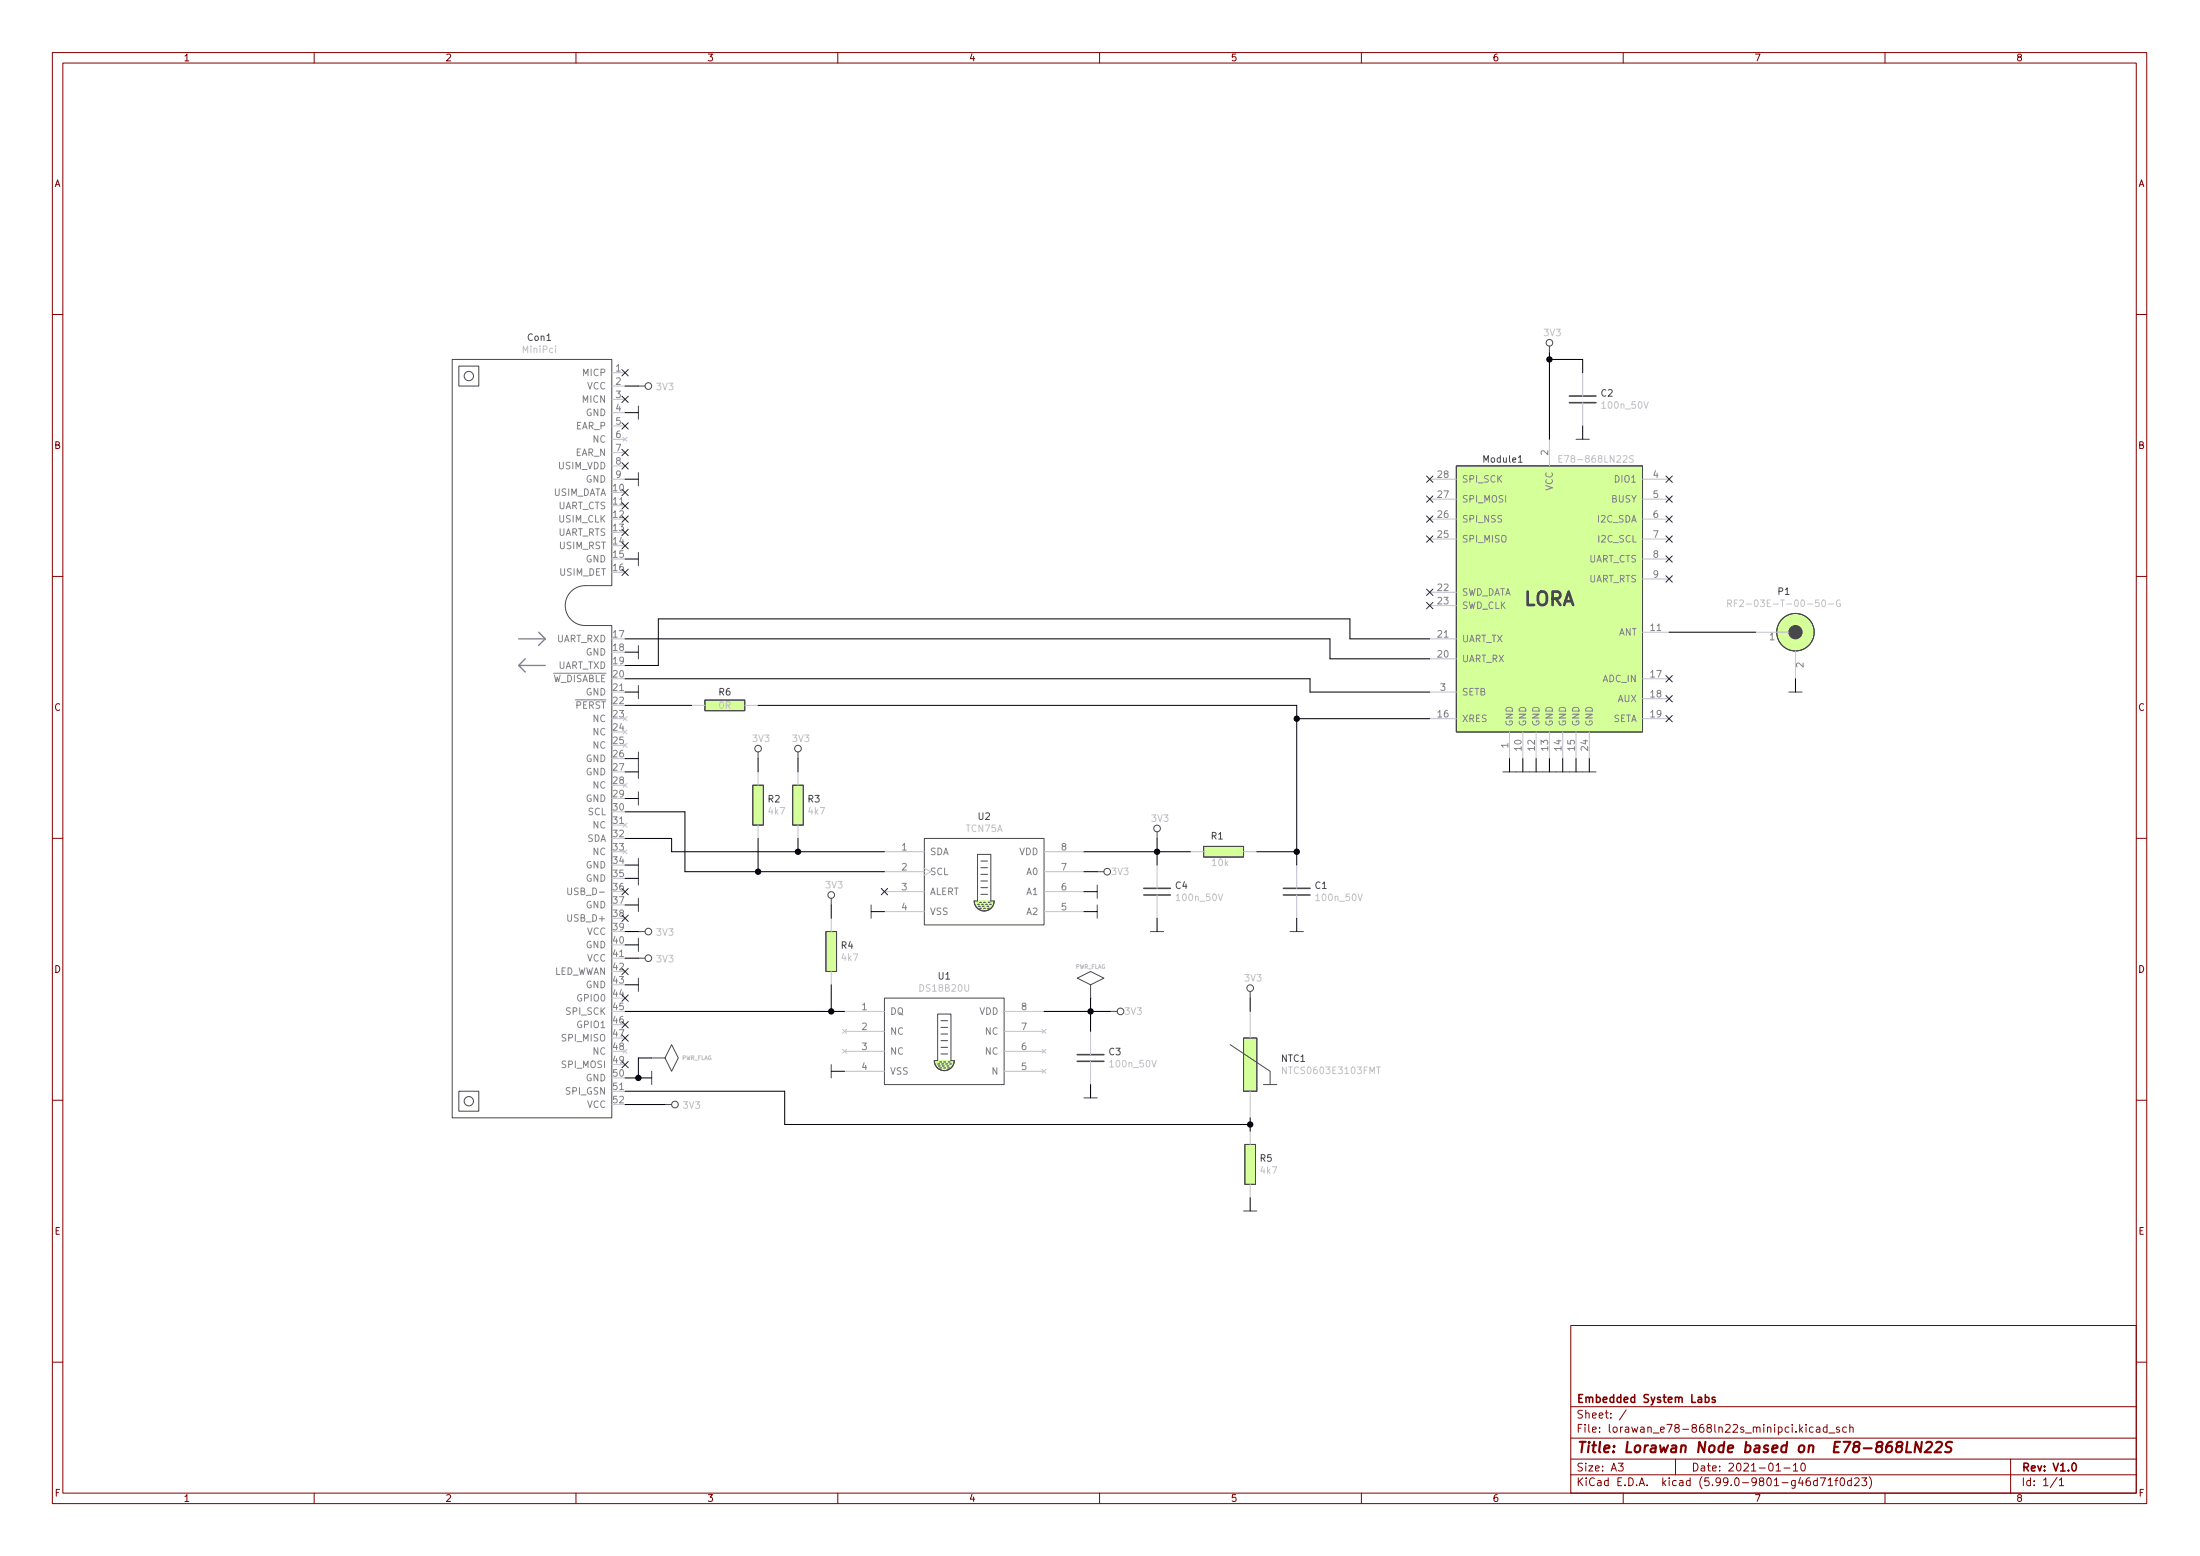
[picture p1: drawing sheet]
<svg xmlns="http://www.w3.org/2000/svg" width="420mm" height="297mm" viewBox="0 0 420 297" stroke-linecap="round" stroke-linejoin="round" font-family="sans-serif">
<g fill="none" stroke="#840000" stroke-width=".19">
<path d="M10 10h400v277h-400zM12 12h396v273h-396zM60 10v2M110 10v2M160 10v2M210 10v2M260 10v2M310 10v2M360 10v2M10 60h2M408 60h2M10 110h2"/>
<path d="M408 110h2M10 160h2M408 160h2M10 210h2M408 210h2M300 253h108v32h-108zM10 260h2M300 278.5h108M300 274.5h108M300 268.5h108M309.1 279.3h.9l-.5 .6 .4 .1v.7l-.2 .1-.6-.1M310.6 269.1l-1.3 2"/>
<path d="M320 278.5v3M342.5 279.7l.4-.4v1.5M344.1 279.4l.2-.1a.8 .8 0 0 1 .5 .8 .8 .8 0 0 1-.5 .7 .99 .99 0 0 1-.2-1.4zM344.9 271.9v.2M344.9 272.4v1M346.3 272.5l-.4-.1-.3 .3 .1 .6h.6M346.9 272.5h.6l.1 .9M347.6 272.8h-.5a.29 .29 0 0 0-.3 .3 .29 .29 0 0 0 .3 .3l.5-.1M348.9 272.5l-.4-.1-.3 .3 .2 .6h.5M348.9 271.9v1.5M349.3 273.6h1.1M351.3 272.5l-.4-.1-.2 .2 .1 .2 .5 .2v.3h-.6"/>
<path d="M352.6 272.5l-.4-.1-.3 .3 .2 .6h.5M353.3 272.6l.2-.2 .3 .1 .1 .9M353.3 271.9v1.5M384 278.5v6.5M408 260h2M60 285v2M110 285v2M160 285v2M210 285v2M260 285v2M300 281.5h108M310 285v2"/>
<path d="M339.2 280.8h.9M340.7 280.2h1.2M342.5 280.8h.9M347.1 282.7l-.5-.1-.2 .3 .1 .6h.6M347.1 282.1v1.5M347.6 282.1h1l-.6 1.5M349.1 282.5l.5-.4v1.5M349.1 283.6h.9M350.4 282.6h.6M351 282.1l-.4 .2v1.3M351.6 282.3l.2-.2a.8 .8 0 0 1 .5 .8 .8 .8 0 0 1-.5 .7l-.2-.1-.2-.5zM353.6 282.7l-.5-.1-.2 .3 .1 .6h.6"/>
<path d="M353.6 282.1v1.5M354.2 282.3l.6-.2 .2 .2 .1 .2-1 1.1h1M355.6 282.1h.9l-.5 .6 .4 .1v.7l-.2 .1-.6-.1M357 281.9a1.73 1.73 0 0 1 0 2.3M360 285v2M392.9 282l-1.3 2M393.3 282.5l.4-.4v1.5M393.3 283.6h.8"/>
</g>
<path d="M325.7 266.8l.4-.1 .3 .3-.1 .6h-.6M327.5 266.8l-.3-.1-.2 .2v.2l.5 .2v.3h-.5M395.9 279.4l.1-.1a.8 .8 0 0 1 .6 .8 .8 .8 0 0 1-.6 .7 1 1 0 0 1-.1-1.4z" fill="none" stroke="#840000" stroke-width=".3"/>
<path d="M362.5 276.1l-.2-.2-.1-.3a.64 .64 0 0 1 1.1-.2l.1 .3a.66 .66 0 0 1-.9 .4 .65 .65 0 0 0-.3 1 .65 .65 0 0 0 .9 0 .65 .65 0 0 0 0-.9l-.2-.1M364.3 275.2l-.3 2h1M367 275.2l-.2 2-.9-2-.3 2M367.9 275.4l.3-.2h.5l.2 .2 .1 .4-.2 .3-1.3 1.1h1.3M369.8 275.4l.3-.2h.5l.2 .2 .1 .4-.2 .3-1.2 1.1h1.2M372.8 275.3a.85 .85 0 0 0-1 .1 .45 .45 0 0 0 .2 .8l.5 .2a.51 .51 0 0 1 .1 .5 .51 .51 0 0 1-.4 .3l-.7-.1" fill="none" stroke="#840000" stroke-width=".4"/>
<g fill="none" stroke="#484848" stroke-width=".19">
<path d="M86.4 68.6h30.4v43.2h-5a3.8 3.8 0 0 0-3.9 3.8 3.8 3.8 0 0 0 3.9 3.8h5v94h-30.4zM87.6 69.9h3.8v3.8h-3.8zM121.9 77.5v2.5M121.9 73.7h1.3M295.9 66.1v1.2M121.9 90.2v2.5M278.1 88.9h35.6v50.8h-35.6zM301 83.9h2.5M121.9 105.4v2.6M121.9 123.2v2.6M121.9 130.8v2.6M134.6 133.6h7.6v2.1h-7.6z"/>
<path d="M341.6 132.1h2.6M121.9 143.5v5.1M121.9 151.2v2.5M143.8 149.9h2v7.6h-2zM144.8 143.5v1.3M151.4 149.9h2v7.6h-2zM152.4 143.5v1.3M221 158.8v1.3M287 147.4h17.8M121.9 163.9v5M121.9 171.5v2.5M121.9 179.1v2.5"/>
<path d="M121.9 177.8h1.3M157.7 177.8h2.1v7.7h-2.1zM158.7 171.5v1.3M166.4 172.8v2.5M176.5 160.1h22.9v16.5h-22.9zM186.7 163.1h2.5v8.9h.7a1.9 1.9 0 0 1-1.9 1.9 1.9 1.9 0 0 1-1.9-1.9h.6zM186.7 172.6h.4M186.8 173h.4M187.1 173.4h.4M187.1 172.2h.4M187.3 170.7h1.3M187.3 169.5h1.3"/>
<path d="M187.3 168.2h1.3M187.3 166.9h1.3M187.3 165.6h1.3M187.3 164.4h1.3M187.5 172.6h.3M187.6 173h.4M187.8 173.4h.4M187.8 172.2h.4M188.2 172.6h.4M188.5 173h.3M188.6 173.4h.4M188.7 172.2h.4"/>
<path d="M189 172.6h.4M209.5 166.4h1.3M209.5 168.9v2.6M209.5 172.8v2.5M219.7 177.8h2.5M229.9 161.6h7.6v2h-7.6zM246.4 177.8h2.5M121.9 186.7v2.6M121.9 182.9h1.3M128.3 199.4l1.2 2.6-1.2 2.5-1.3-2.5zM168.9 190.5h22.9v16.5h-22.9zM179.1 193.6h2.5v8.9h.6a1.9 1.9 0 0 1-1.9 1.9 1.9 1.9 0 0 1-1.9-1.9h.7z"/>
<path d="M179.7 199.9h1.3M179.7 198.7h1.3M179.7 197.4h1.3M179.7 196.1h1.3M179.7 194.9h1.3M205.7 186.7l2.6-1.2 2.5 1.2-2.5 1.3zM208.3 188v2.5M212.1 193.1h1.3M234.9 199.4l7.7 5.1v2.5M237.5 198.2h2.5v10.1h-2.5zM238.8 189.3v1.2M87.6 208.3h3.8v3.8h-3.8z"/>
<path d="M124.5 202h2.5M124.5 204.5v2.5M127 210.9h1.3M158.7 203.2v2.6M179.1 203.1h.4M179.2 203.5h.4M179.5 203.9h.3M179.5 202.7h.3M179.7 201.2h1.3M179.8 203.1h.4M180 203.5h.3M180.2 203.9h.4"/>
<path d="M180.2 202.7h.4M180.6 203.1h.4M180.8 203.5h.4M181 203.9h.4M181.1 202.7h.4M181.4 203.1h.3M207 209.6h2.5M237.7 218.5h2.1v7.6h-2.1zM241.3 207h2.5M237.5 231.2h2.5"/>
<circle cx="89.5" cy="71.8" r=".89"/>
<circle cx="123.8" cy="73.7" r=".63"/>
<circle cx="295.9" cy="65.4" r=".63"/>
<circle cx="342.9" cy="120.7" r="3.6"/>
<circle cx="144.8" cy="142.9" r=".63"/>
<circle cx="152.4" cy="142.9" r=".63"/>
<circle cx="221" cy="158.2" r=".63"/>
<circle cx="123.8" cy="177.8" r=".63"/>
<circle cx="158.7" cy="170.9" r=".63"/>
<circle cx="211.5" cy="166.4" r=".63"/>
<circle cx="123.8" cy="182.9" r=".63"/>
<circle cx="214" cy="193.1" r=".63"/>
<circle cx="238.8" cy="188.6" r=".63"/>
<circle cx="89.5" cy="210.2" r=".89"/>
<circle cx="128.9" cy="210.9" r=".63"/>
</g>
<g fill="none" stroke="#babcdd" stroke-width=".19">
<path d="M116.8 71.2h2.6M116.8 73.7h2.6M116.8 76.2h2.6M116.8 78.8h2.6M302.3 71.2v4.4M302.3 76.8v4.5M116.8 91.5h2.6M116.8 96.6h2.6M116.8 81.3h2.6M116.8 83.9h2.6M116.8 86.4h2.6M116.8 88.9h2.6"/>
<path d="M119 83.5l.8 .7M119.8 83.5l-.8 .7M273 99.1h5.1M273 95.3h5.1M273 91.5h5.1M295.9 83.9v5M313.7 99.1h5.1M313.7 95.3h5.1M313.7 91.5h5.1M273 113.1h5.1M273 115.6h5.1M273 102.9h5.1"/>
<path d="M313.7 102.9h5.1M313.7 106.7h5.1M313.7 110.5h5.1M116.8 132.1h2.6M119 136.8l.8 .8M119 139.4l.8 .7M119.8 136.8l-.8 .8M119.8 139.4l-.8 .7M132.1 134.7h2.5M142.2 134.7h2.6M273 137.2h5.1M273 125.8h5.1"/>
<path d="M273 122h5.1M273 132.1h5.1M288.3 139.7v5.1M290.8 139.7v5.1M293.4 139.7v5.1M295.9 139.7v5.1M298.4 139.7v5.1M301 139.7v5.1M303.5 139.7v5.1M313.7 120.7h5.1M313.7 137.2h5.1M313.7 129.6h5.1"/>
<path d="M313.7 133.4h5.1M335.3 120.7h6.3M342.9 124.3v5.3M116.8 157.5h2.6M119 141.9l.8 .8M119 149.5l.8 .8M119 157.1l.8 .8M119.8 141.9l-.8 .8M119.8 149.5l-.8 .8M119.8 157.1l-.8 .8M144.8 147.4v2.5M144.8 157.5v2.6"/>
<path d="M152.4 147.4v2.5M152.4 157.5v2.6M119 162.2l.8 .8M119.8 162.2l-.8 .8M158.7 175.3v2.5M168.9 162.6h7.6M168.9 166.4h7.6M168.9 170.2h7.6M168.9 174h7.6M176.5 165.8l1.3 .6-1.3 .6M199.4 162.6h7.6M199.4 166.4h7.6"/>
<path d="M199.4 170.2h7.6M199.4 174h7.6M221 165.1v4.5M221 170.8v4.5M227.3 162.6h2.6M237.5 162.6h2.5M247.6 165.1v4.5M247.6 170.8v4.5M116.8 182.9h2.6M158.7 185.5v2.5M160.9 196.5l.8 .8M161.3 193.1h7.6"/>
<path d="M161.3 196.9h7.6M161.7 196.5l-.8 .8M191.8 193.1h7.6M191.8 196.9h7.6M199 196.5l.8 .8M199.8 196.5l-.8 .8M208.3 190.5h.1M208.3 196.9v4.5M238.8 193.1v5.1M116.8 208.3h2.6M119 200.3l.8 .8M119.8 200.3l-.8 .8"/>
<path d="M124.5 202h.1M160.9 200.3l.8 .8M161.3 200.7h7.6M161.3 204.5h7.6M161.7 200.3l-.8 .8M191.8 200.7h7.6M191.8 204.5h7.6M199 204.1l.8 .8M199 200.3l.8 .8M199.8 204.1l-.8 .8M199.8 200.3l-.8 .8M208.3 202.6v4.4"/>
<path d="M238.8 208.3v5.1M238.8 215.9v2.6M238.8 226.1v2.5"/>
</g>
<g fill="#d4ff99" stroke="#d4ff99" stroke-width=".19">
<path d="M278.1 88.9h35.6v50.8h-35.6z"/>
<path d="M186.1 172h1.9v1.9a1.91 1.91 0 0 1-1.9-1.9z"/>
<path d="M188 172h1.9a1.91 1.91 0 0 1-1.9 1.9z"/>
<path d="M229.9 161.6h7.6v2h-7.6z"/>
<path d="M178.4 202.5h1.9v1.9a1.91 1.91 0 0 1-1.9-1.9z"/>
<path d="M180.3 202.5h1.9a1.91 1.91 0 0 1-1.9 1.9z"/>
<path d="M134.6 133.6h7.6v2.1h-7.6z"/>
<path d="M237.5 198.2h2.5v10.1h-2.5z"/>
<path d="M151.4 149.9h2v7.6h-2z"/>
<path d="M143.8 149.9h2v7.6h-2z"/>
<path d="M157.7 177.8h2.1v7.7h-2.1z"/>
<path d="M237.7 218.5h2.1v7.6h-2.1z"/>
<circle cx="342.9" cy="120.7" r="3.6"/>
</g>
<path d="M290 88.2h.7" fill="none" stroke="#454750" stroke-width=".19"/>
<g fill="none" stroke="#c2c2c2" stroke-width=".19">
<path d="M106.1 66v.2M297.7 87.6h.4M298.3 87h-.6v1.2h.6M311.9 87h-.4l-.3 .2 .1 .3 .6 .3v.3l-.2 .1h-.5M330 115.2l.6-.1 .1-.1-.1-.3-.6-.2v1.3M330.3 115.2l.4 .6M331.2 115.1h.4M331.8 114.5h-.6v1.3M332.3 114.7l.4-.2 .3 .4-.8 .9h.8M349.2 115.3h1M351.4 114.6a.59 .59 0 0 0-.7 .6 .59 .59 0 0 0 .7 .5l.1-.4h-.3M245.7 203.7v1.3l-.8-1.3v1.3"/>
<path d="M262.9 203.7h.7"/>
</g>
<path d="M299.7 76.9h5.1M299.7 75.6h5.1M218.4 170.9h5.1M218.4 169.6h5.1M245.1 170.9h5.1M245.1 169.6h5.1M205.7 202.6h5.1M205.7 201.3h5.1" fill="none" stroke="#484848" stroke-width=".3"/>
<path d="M108.4 169.5v1l.3 .3 .3-.1 .2-.2v-1" fill="none" stroke="#848484" stroke-width=".19"/>
<circle cx="342.9" cy="120.7" r="1.27" fill="#484848" stroke="#484848" stroke-width=".19"/>
<path d="M99.1 127l1.2 1.3M99.1 127h5M99.1 122h5M100.3 125.8l-1.2 1.2M102.9 120.7l1.2 1.3M104.1 122l-1.2 1.2" fill="none" stroke="#505ad2" stroke-width=".25"/>
<g fill="none" stroke="#000" stroke-width=".19">
<path d="M119.4 78.8h2.5M119.4 73.7h2.5M295.9 67.3v16.6M295.9 68.6h6.4v2.6M119.4 91.5h2.5M302.3 81.3v2.6M119.4 106.7h2.5M119.4 122h134.6v3.8h19M119.4 134.7h12.7M119.4 129.6h130.8v2.5h22.8M119.4 132.1h2.5M119.4 124.5h2.5"/>
<path d="M144.8 134.7h102.8v30.4M247.6 137.2h25.4M273 122h-15.2v-3.9h-132.1v8.9h-6.3M318.8 120.7h16.5M342.9 129.6v2.5M119.4 155h11.4v11.4h38.1M119.4 152.4h2.5M119.4 147.4h2.5M119.4 144.8h2.5M144.8 144.8v2.6M152.4 144.8v2.6M288.3 144.8v2.6"/>
<path d="M290.8 144.8v2.6M293.4 144.8v2.6M295.9 144.8v2.6M298.4 144.8v2.6M301 144.8v2.6M303.5 144.8v2.6M119.4 160.1h8.9v2.5h40.6M119.4 172.8h2.5M119.4 167.7h2.5M119.4 165.1h2.5M119.4 177.8h2.5M144.8 160.1v6.3"/>
<path d="M152.4 160.1v2.5M158.7 172.8v2.5M166.4 174h2.5M207 170.2h2.5M207 174h2.5M207 162.6h20.3M207 166.4h2.5M221 160.1v5M221 175.3v2.5M240 162.6h7.6M247.6 175.3v2.5M119.4 193.1h41.9"/>
<path d="M119.4 180.4h2.5M119.4 182.9h2.5M119.4 188h2.5M158.7 188v5.1M199.4 193.1h12.7M208.3 190.5v6.4M238.8 190.5v2.6M119.4 208.3h30.5v6.4h88.9M119.4 210.9h7.6M119.4 205.8h5.1M124.5 202h-2.6v3.8M158.7 204.5h2.6"/>
<path d="M208.3 207v2.6M238.8 213.4v2.5M238.8 228.6v2.6"/>
</g>
<g fill="none" stroke="#000084" stroke-width=".19">
<path d="M118.8 75.6l1.2 1.2M118.8 70.5l1.2 1.3M120 75.6l-1.2 1.2M120 70.5l-1.2 1.3M118.8 88.3l1.2 1.2M118.8 98.5l1.2 1.2M118.8 85.8l1.2 1.2M118.8 80.7l1.2 1.2M118.8 93.4l1.2 1.2M118.8 95.9l1.2 1.3M120 88.3l-1.2 1.2M120 98.5l-1.2 1.2"/>
<path d="M120 85.8l-1.2 1.2M120 80.7l-1.2 1.2M120 93.4l-1.2 1.2M120 95.9l-1.2 1.3M272.4 94.7l1.3 1.2M272.4 90.9l1.3 1.2M272.4 98.5l1.3 1.2M273.7 94.7l-1.3 1.2M273.7 90.9l-1.3 1.2M273.7 98.5l-1.3 1.2M318.2 94.7l1.2 1.2M318.2 98.5l1.2 1.2"/>
<path d="M318.2 90.9l1.2 1.2M319.4 94.7l-1.2 1.2M319.4 98.5l-1.2 1.2M319.4 90.9l-1.2 1.2M118.8 108.6l1.2 1.3M118.8 103.6l1.2 1.2M118.8 101l1.2 1.2M120 108.6l-1.2 1.3M120 103.6l-1.2 1.2M120 101l-1.2 1.2M272.4 102.3l1.3 1.2M272.4 112.5l1.3 1.2"/>
<path d="M272.4 115l1.3 1.2M273.7 102.3l-1.3 1.2M273.7 112.5l-1.3 1.2M273.7 115l-1.3 1.2M318.2 102.3l1.2 1.2M318.2 106.1l1.2 1.2M318.2 109.9l1.2 1.2M319.4 102.3l-1.2 1.2M319.4 106.1l-1.2 1.2M319.4 109.9l-1.2 1.2M318.2 129l1.2 1.2M318.2 132.8l1.2 1.2"/>
<path d="M318.2 136.6l1.2 1.2M319.4 129l-1.2 1.2M319.4 132.8l-1.2 1.2M319.4 136.6l-1.2 1.2M118.8 174.7l1.2 1.2M118.8 169.6l1.2 1.2M120 174.7l-1.2 1.2M120 169.6l-1.2 1.2M168.3 169.6l1.2 1.2M169.5 169.6l-1.2 1.2M118.8 184.8l1.2 1.3M118.8 189.9l1.2 1.2"/>
<path d="M118.8 195l1.2 1.2M118.8 197.5l1.2 1.3M120 184.8l-1.2 1.3M120 189.9l-1.2 1.2M120 195l-1.2 1.2M120 197.5l-1.2 1.3M118.8 202.6l1.2 1.2M120 202.6l-1.2 1.2"/>
</g>
<g fill="#000" stroke="#000" stroke-width=".19">
<circle cx="295.9" cy="68.6" r=".51"/>
<circle cx="247.7" cy="137.2" r=".51"/>
<circle cx="144.8" cy="166.4" r=".51"/>
<circle cx="152.4" cy="162.6" r=".51"/>
<circle cx="221" cy="162.6" r=".51"/>
<circle cx="247.7" cy="162.6" r=".51"/>
<circle cx="158.8" cy="193.1" r=".51"/>
<circle cx="208.3" cy="193.1" r=".51"/>
<circle cx="121.9" cy="205.8" r=".51"/>
<circle cx="238.8" cy="214.7" r=".51"/>
</g>
<text font-size="3.6" fill="#484848" x="290.8" y="115.6">LORA</text>
<text font-size="2.8" fill="#840000" x="301" y="277.3">Title: Lorawan Node based on E78-868LN22S</text>
<g font-size="2.1" fill="#840000">
<text x="301" y="267.8">Embedded System Labs</text>
<text x="301" y="273.5">File: lorawan_e78-868ln22s_minipci.kicad_sch</text>
<text x="301" y="270.8">Sheet: /</text>
<text x="301" y="280.9">Size: A3</text>
<text x="323" y="280.9">Date: 2021-01-10</text>
<text x="386" y="280.9">Rev: V1.0</text>
<text x="301" y="283.7">KiCad E.D.A. kicad (5.99.0-9801-g46d71f0d23)</text>
<text x="386" y="283.7">Id: 1/1</text>
</g>
<g font-size="1.8" fill="#840000">
<text x="35" y="11.7">1</text>
<text x="85" y="11.7">2</text>
<text x="135" y="11.7">3</text>
<text x="185" y="11.7">4</text>
<text x="235" y="11.7">5</text>
<text x="285" y="11.7">6</text>
<text x="335" y="11.7">7</text>
<text x="385" y="11.7">8</text>
<text x="10.3" y="35.7">A</text>
<text x="408.3" y="35.7">A</text>
<text x="10.3" y="85.7">B</text>
<text x="408.3" y="85.7">B</text>
<text x="10.3" y="135.7">C</text>
<text x="408.3" y="135.7">C</text>
<text x="10.3" y="185.7">D</text>
<text x="408.3" y="185.7">D</text>
<text x="10.4" y="235.7">E</text>
<text x="408.4" y="235.7">E</text>
<text x="10.4" y="285.7">F</text>
<text x="35" y="286.7">1</text>
<text x="85" y="286.7">2</text>
<text x="135" y="286.7">3</text>
<text x="185" y="286.7">4</text>
<text x="235" y="286.7">5</text>
<text x="285" y="286.7">6</text>
<text x="335" y="286.7">7</text>
<text x="385" y="286.7">8</text>
<text x="408.4" y="285.7">F</text>
</g>
<g font-size="1.8" fill="#454750">
<text x="100.8" y="65.1">Con1</text>
<text x="305.8" y="75.7">C2</text>
<text x="283.4" y="88.3">Module1</text>
<text x="339.6" y="113.5">P1</text>
<text x="137.3" y="132.8">R6</text>
<text x="146.7" y="153.2">R2</text>
<text x="154.3" y="153.2">R3</text>
<text x="186.8" y="156.5">U2</text>
<text x="231.3" y="160.2">R1</text>
<text x="224.5" y="169.7">C4</text>
<text x="251.2" y="169.7">C1</text>
<text x="160.7" y="181.1">R4</text>
<text x="179.2" y="187">U1</text>
<text x="211.8" y="201.4">C3</text>
<text x="244.7" y="202.7">NTC1</text>
<text x="240.7" y="221.8">R5</text>
</g>
<g font-size="1.8" fill="#c2c2c2">
<text x="294.9" y="64.2">3V3</text>
<text x="99.9" y="67.4">MiniPci</text>
<text x="125.4" y="74.5">3V3</text>
<text x="306.2" y="78">100n_50V</text>
<text x="298.7" y="88.3">E78-868LN22S</text>
<text x="332.8" y="115.9">RF2-03E-T-00-50-G</text>
<text x="137.3" y="135.3">0R</text>
<text x="143.8" y="141.6">3V3</text>
<text x="151.4" y="141.6">3V3</text>
<text x="146.8" y="155.5">4k7</text>
<text x="154.5" y="155.5">4k7</text>
<text x="184.5" y="158.8">TCN75A</text>
<text x="220" y="156.9">3V3</text>
<text x="212.3" y="167">3V3</text>
<text x="231.5" y="165.3">10k</text>
<text x="157.7" y="169.6">3V3</text>
<text x="224.9" y="172">100n_50V</text>
<text x="251.6" y="172">100n_50V</text>
<text x="125.4" y="178.6">3V3</text>
<text x="125.4" y="183.7">3V3</text>
<text x="160.8" y="183.4">4k7</text>
<text x="175.9" y="189.3">DS18B20U</text>
<text x="237.7" y="187.4">3V3</text>
<text x="214.9" y="193.7">3V3</text>
<text x="212.2" y="203.7">100n_50V</text>
<text x="245.4" y="205">NTCS0603E3103FMT</text>
<text x="130.5" y="211.6">3V3</text>
<text x="240.8" y="224.1">4k7</text>
</g>
<g font-size="1.8" fill="#848484">
<text x="111.4" y="71.8">MICP</text>
<text x="117.6" y="70.9">1</text>
<text x="111.3" y="76.9">MICN</text>
<text x="112.1" y="74.3">VCC</text>
<text x="117.6" y="73.4">2</text>
<text x="117.6" y="76">3</text>
<text x="109.9" y="82">EAR_P</text>
<text x="111.9" y="79.4">GND</text>
<text x="117.6" y="78.5">4</text>
<text x="117.6" y="81.1">5</text>
<text x="117.6" y="83.6">6</text>
<text x="106.7" y="89.6">USIM_VDD</text>
<text x="109.8" y="87">EAR_N</text>
<text x="113.3" y="84.5">NC</text>
<text x="117.6" y="86.1">7</text>
<text x="117.6" y="88.7">8</text>
<text x="295.7" y="86.9" transform="rotate(-90 295.7 86.9)">2</text>
<text x="105.5" y="94.7">USIM_DATA</text>
<text x="111.9" y="92.1">GND</text>
<text x="117.1" y="93.8">10</text>
<text x="117.6" y="91.2">9</text>
<text x="274.6" y="95">27</text>
<text x="274.6" y="91.2">28</text>
<text x="279.1" y="95.9">SPI_MOSI</text>
<text x="279.1" y="92.1">SPI_SCK</text>
<text x="296.5" y="93.7" transform="rotate(-90 296.5 93.7)">VCC</text>
<text x="307.8" y="95.9">BUSY</text>
<text x="308.5" y="92.1">DIO1</text>
<text x="315.7" y="91.2">4</text>
<text x="315.7" y="95">5</text>
<text x="106.4" y="97.2">UART_CTS</text>
<text x="106.8" y="99.7">USIM_CLK</text>
<text x="117.1" y="96.3">11</text>
<text x="117.1" y="98.8">12</text>
<text x="117.1" y="101.4">13</text>
<text x="274.6" y="98.8">26</text>
<text x="279.1" y="99.7">SPI_NSS</text>
<text x="305.2" y="99.7">I2C_SDA</text>
<text x="315.7" y="98.8">6</text>
<text x="106.4" y="102.3">UART_RTS</text>
<text x="106.9" y="104.8">USIM_RST</text>
<text x="111.9" y="107.4">GND</text>
<text x="117.1" y="103.9">14</text>
<text x="117.1" y="106.5">15</text>
<text x="274.6" y="102.7">25</text>
<text x="279.1" y="103.5">SPI_MISO</text>
<text x="303.2" y="107.4">UART_CTS</text>
<text x="305.4" y="103.5">I2C_SCL</text>
<text x="315.7" y="102.7">7</text>
<text x="315.7" y="106.5">8</text>
<text x="106.9" y="109.9">USIM_DET</text>
<text x="117.1" y="109">16</text>
<text x="274.6" y="112.8">22</text>
<text x="279.1" y="113.7">SWD_DATA</text>
<text x="303.2" y="111.2">UART_RTS</text>
<text x="315.7" y="110.3">9</text>
<text x="274.6" y="115.4">23</text>
<text x="279.1" y="116.2">SWD_CLK</text>
<text x="106.2" y="122.6">UART_RXD</text>
<text x="111.9" y="125.1">GND</text>
<text x="117.1" y="121.7">17</text>
<text x="117.1" y="124.2">18</text>
<text x="274.6" y="125.5">20</text>
<text x="274.6" y="121.7">21</text>
<text x="279.1" y="122.6">UART_TX</text>
<text x="309" y="121.3">ANT</text>
<text x="315.2" y="120.4">11</text>
<text x="338" y="122.2">1</text>
<text x="105.4" y="130.2">~W_DISABLE</text>
<text x="106.4" y="127.7">UART_TXD</text>
<text x="117.1" y="126.8">19</text>
<text x="117.1" y="129.3">20</text>
<text x="117.1" y="131.9">21</text>
<text x="275.1" y="131.9">3</text>
<text x="279.1" y="126.4">UART_RX</text>
<text x="306.1" y="130.2">ADC_IN</text>
<text x="315.2" y="129.3">17</text>
<text x="344.4" y="127.4" transform="rotate(-90 344.4 127.4)">2</text>
<text x="109.9" y="135.3">~PERST</text>
<text x="111.9" y="132.8">GND</text>
<text x="113.3" y="137.8">NC</text>
<text x="117.1" y="134.4">22</text>
<text x="117.1" y="136.9">23</text>
<text x="274.6" y="136.9">16</text>
<text x="279.1" y="137.8">XRES</text>
<text x="279.1" y="132.8">SETB</text>
<text x="308" y="137.8">SETA</text>
<text x="308.9" y="134">AUX</text>
<text x="315.2" y="133.1">18</text>
<text x="315.2" y="136.9">19</text>
<text x="113.3" y="140.4">NC</text>
<text x="113.3" y="142.9">NC</text>
<text x="117.1" y="139.5">24</text>
<text x="117.1" y="142">25</text>
<text x="288" y="142.8" transform="rotate(-90 288 142.8)">1</text>
<text x="288.9" y="138.7" transform="rotate(-90 288.9 138.7)">GND</text>
<text x="290.6" y="143.3" transform="rotate(-90 290.6 143.3)">10</text>
<text x="291.5" y="138.7" transform="rotate(-90 291.5 138.7)">GND</text>
<text x="293.1" y="143.3" transform="rotate(-90 293.1 143.3)">12</text>
<text x="294" y="138.7" transform="rotate(-90 294 138.7)">GND</text>
<text x="295.7" y="143.3" transform="rotate(-90 295.7 143.3)">13</text>
<text x="296.5" y="138.7" transform="rotate(-90 296.5 138.7)">GND</text>
<text x="298.2" y="143.3" transform="rotate(-90 298.2 143.3)">14</text>
<text x="299.1" y="138.7" transform="rotate(-90 299.1 138.7)">GND</text>
<text x="300.7" y="143.3" transform="rotate(-90 300.7 143.3)">15</text>
<text x="301.6" y="138.7" transform="rotate(-90 301.6 138.7)">GND</text>
<text x="303.3" y="143.3" transform="rotate(-90 303.3 143.3)">24</text>
<text x="304.2" y="138.7" transform="rotate(-90 304.2 138.7)">GND</text>
<text x="111.9" y="145.5">GND</text>
<text x="111.9" y="148">GND</text>
<text x="117.1" y="144.6">26</text>
<text x="117.1" y="147.1">27</text>
<text x="117.1" y="149.6">28</text>
<text x="111.9" y="153.1">GND</text>
<text x="112.3" y="155.6">SCL</text>
<text x="113.3" y="150.5">NC</text>
<text x="117.1" y="152.2">29</text>
<text x="117.1" y="154.7">30</text>
<text x="112.1" y="160.7">SDA</text>
<text x="113.3" y="158.2">NC</text>
<text x="117.1" y="157.3">31</text>
<text x="117.1" y="159.8">32</text>
<text x="111.9" y="165.8">GND</text>
<text x="113.3" y="163.2">NC</text>
<text x="117.1" y="162.3">33</text>
<text x="117.1" y="164.9">34</text>
<text x="117.1" y="167.4">35</text>
<text x="172.2" y="162.3">1</text>
<text x="172.2" y="166.2">2</text>
<text x="177.5" y="163.2">SDA</text>
<text x="177.5" y="167">SCL</text>
<text x="194.6" y="163.2">VDD</text>
<text x="196.1" y="167">A0</text>
<text x="202.7" y="166.2">7</text>
<text x="202.7" y="162.3">8</text>
<text x="109.2" y="170.9">USB_D-</text>
<text x="111.9" y="168.3">GND</text>
<text x="111.9" y="173.4">GND</text>
<text x="117.1" y="170">36</text>
<text x="117.1" y="172.5">37</text>
<text x="172.2" y="170">3</text>
<text x="172.2" y="173.8">4</text>
<text x="177.5" y="170.9">ALERT</text>
<text x="196.1" y="170.9">A1</text>
<text x="202.7" y="173.8">5</text>
<text x="202.7" y="170">6</text>
<text x="108.8" y="175.9">USB_D+</text>
<text x="112.1" y="178.5">VCC</text>
<text x="117.1" y="175">38</text>
<text x="117.1" y="177.6">39</text>
<text x="177.5" y="174.7">VSS</text>
<text x="196.1" y="174.7">A2</text>
<text x="111.9" y="181">GND</text>
<text x="112.1" y="183.6">VCC</text>
<text x="117.1" y="180.1">40</text>
<text x="117.1" y="182.7">41</text>
<text x="117.1" y="185.2">42</text>
<text x="105.4" y="186.1">LED_WWAN</text>
<text x="110.4" y="191.2">GPIO0</text>
<text x="111.9" y="188.6">GND</text>
<text x="117.1" y="187.7">43</text>
<text x="117.1" y="190.3">44</text>
<text x="108.3" y="193.7">SPI_SCK</text>
<text x="110.4" y="196.3">GPIO1</text>
<text x="117.1" y="192.8">45</text>
<text x="117.1" y="195.4">46</text>
<text x="117.1" y="197.9">47</text>
<text x="164.6" y="192.8">1</text>
<text x="164.6" y="196.6">2</text>
<text x="169.9" y="193.7">DQ</text>
<text x="169.9" y="197.5">NC</text>
<text x="187" y="193.7">VDD</text>
<text x="188.2" y="197.5">NC</text>
<text x="195.1" y="196.6">7</text>
<text x="195.1" y="192.8">8</text>
<text x="107.5" y="198.8">SPI_MISO</text>
<text x="107.5" y="203.9">SPI_MOSI</text>
<text x="113.3" y="201.3">NC</text>
<text x="117.1" y="200.4">48</text>
<text x="117.1" y="203">49</text>
<text x="164.6" y="200.4">3</text>
<text x="169.9" y="201.3">NC</text>
<text x="188.2" y="201.3">NC</text>
<text x="195.1" y="200.4">6</text>
<text x="108.2" y="209">SPI_GSN</text>
<text x="111.9" y="206.4">GND</text>
<text x="117.1" y="205.5">50</text>
<text x="117.1" y="208.1">51</text>
<text x="164.6" y="204.3">4</text>
<text x="169.9" y="205.1">VSS</text>
<text x="189.5" y="205.1">N</text>
<text x="195.1" y="204.3">5</text>
<text x="112.1" y="211.5">VCC</text>
<text x="117.1" y="210.6">52</text>
</g>
<g font-size="1.1" fill="#c2c2c2">
<text x="205.3" y="184.9">PWR_FLAG</text>
<text x="130.1" y="202.3">PWR_FLAG</text>
</g>
</svg>
